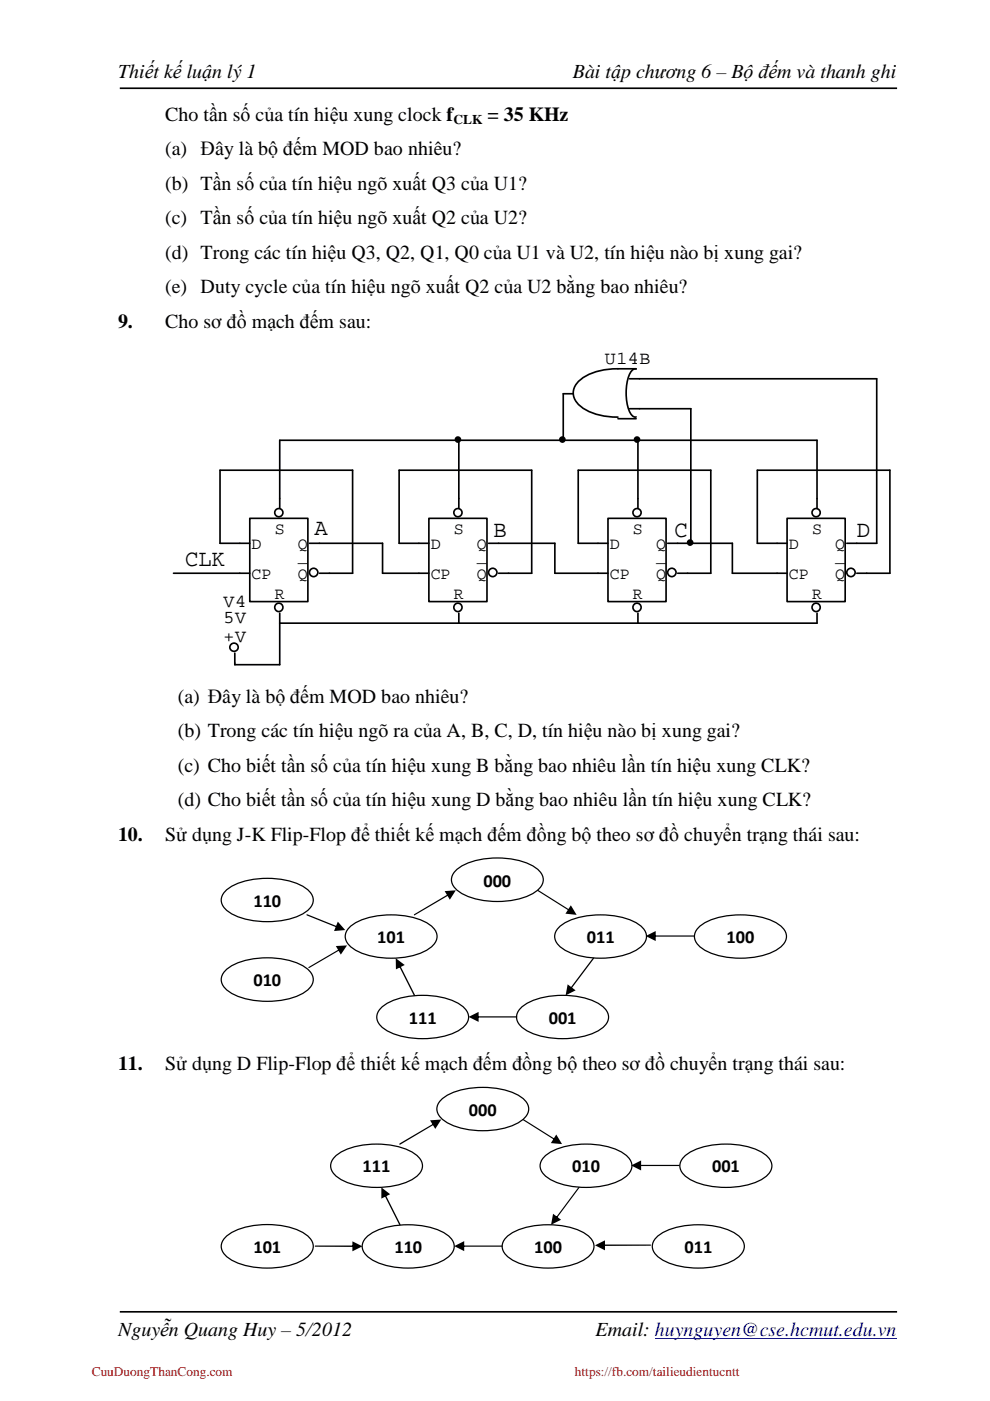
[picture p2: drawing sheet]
<svg xmlns="http://www.w3.org/2000/svg" width="210mm" height="297mm" viewBox="0 0 210 297" stroke-linecap="round" stroke-linejoin="round" font-family="sans-serif">
<path d="M138.9 283.9h51.2" fill="none" stroke="#00f" stroke-width=".21"/>
<g fill="none" stroke="#000" stroke-width=".35">
<path d="M25.4 18.7h164.8M97.3 93.3v12.4M119.4 83.5v9.8M135.3 93.3v12.4M135.6 80.3h50.3v34.9h-4.2M135.6 86.7h10.9v28.5M50.8 115.2h-4.1v-15.5h28.1v21.8h-4.9M59.3 105.7v-12.4h113.9v12.4M67.7 115.2h13.4v6.3h7.7M88.8 115.2h-4.2v-15.5h28.1v21.8h-4.9M105.7 115.2h11.9v6.3h9.2M126.8 115.2h-4.2v-15.5h28.1v21.8h-4.9"/>
<path d="M143.7 115.2h11.6v6.3h9.5M164.8 115.2h-4.2v-15.5h28.1v21.8h-4.9M36.8 121.5h14M173.2 132.1h-113.9v8.8h-9.5v-2.4M25.4 278.1h164.8"/>
<circle cx="97.1" cy="93.2" r=".53"/>
<circle cx="119.2" cy="93.2" r=".53"/>
<circle cx="135.1" cy="93.2" r=".53"/>
<circle cx="146.3" cy="115" r=".54"/>
</g>
<g fill="#000">
<circle cx="97.1" cy="93.2" r=".53"/>
<circle cx="119.2" cy="93.2" r=".53"/>
<circle cx="135.1" cy="93.2" r=".53"/>
<circle cx="146.3" cy="115" r=".54"/>
</g>
<circle cx="49.6" cy="137.2" r=".88" fill="#fff"/>
<g fill="none" stroke="#000" stroke-width=".35">
<path d="M134.9 78.2h-3.9a13.4 13.4 0 0 0-8 2.3 3.4 3.4 0 0 0 0 5.6 12.8 12.8 0 0 0 8 2.3M134.9 78.2h-.1a1.17 1.17 0 0 0-1.2 .9 10.9 10.9 0 0 0 0 8.5 1.13 1.13 0 0 0 1.3 .8M119.4 83.5h2.1M131 88.8h3.9M133.5 86.7h2.1M133.5 80.3h2.1"/>
<circle cx="49.6" cy="137.2" r=".88"/>
</g>
<path d="M166.9 109.9h12.3v17.7h-12.3z" fill-rule="evenodd" fill="#fff"/>
<path d="M166.9 109.9h12.3v17.7h-12.3zM173.2 105.7v2.1" fill="none" stroke="#000" stroke-width=".35"/>
<circle cx="173" cy="108.7" r=".87" fill="#fff"/>
<g fill="none" stroke="#000" stroke-width=".35">
<path d="M164.8 115.2h2.1M164.8 121.5h2.1M173.2 130v2.1"/>
<circle cx="173" cy="108.7" r=".87"/>
</g>
<circle cx="173" cy="128.8" r=".88" fill="#fff"/>
<g fill="none" stroke="#000" stroke-width=".35">
<path d="M181.7 121.5h2.1"/>
<circle cx="173" cy="128.8" r=".88"/>
</g>
<circle cx="180.4" cy="121.4" r=".89" fill="#fff"/>
<g fill="none" stroke="#000" stroke-width=".35">
<path d="M179.5 115.2h2.2"/>
<circle cx="180.4" cy="121.4" r=".89"/>
</g>
<path d="M128.9 109.9h12.3v17.7h-12.3z" fill-rule="evenodd" fill="#fff"/>
<path d="M128.9 109.9h12.3v17.7h-12.3zM135.3 105.7v2.1" fill="none" stroke="#000" stroke-width=".35"/>
<circle cx="135.1" cy="108.7" r=".87" fill="#fff"/>
<g fill="none" stroke="#000" stroke-width=".35">
<path d="M126.8 115.2h2.1M126.8 121.5h2.1M135.3 130v2.1"/>
<circle cx="135.1" cy="108.7" r=".87"/>
</g>
<circle cx="135.1" cy="128.8" r=".88" fill="#fff"/>
<g fill="none" stroke="#000" stroke-width=".35">
<path d="M143.7 121.5h2.1"/>
<circle cx="135.1" cy="128.8" r=".88"/>
</g>
<circle cx="142.5" cy="121.4" r=".89" fill="#fff"/>
<g fill="none" stroke="#000" stroke-width=".35">
<path d="M141.6 115.2h2.1"/>
<circle cx="142.5" cy="121.4" r=".89"/>
</g>
<path d="M90.9 109.9h12.4v17.7h-12.4z" fill-rule="evenodd" fill="#fff"/>
<path d="M90.9 109.9h12.4v17.7h-12.4zM97.3 105.7v2.1" fill="none" stroke="#000" stroke-width=".35"/>
<circle cx="97.1" cy="108.7" r=".87" fill="#fff"/>
<g fill="none" stroke="#000" stroke-width=".35">
<path d="M88.8 115.2h2.1M88.8 121.5h2.1M97.3 130v2.1"/>
<circle cx="97.1" cy="108.7" r=".87"/>
</g>
<circle cx="97.1" cy="128.8" r=".88" fill="#fff"/>
<g fill="none" stroke="#000" stroke-width=".35">
<path d="M105.7 121.5h2.1"/>
<circle cx="97.1" cy="128.8" r=".88"/>
</g>
<circle cx="104.5" cy="121.4" r=".89" fill="#fff"/>
<g fill="none" stroke="#000" stroke-width=".35">
<path d="M103.6 115.2h2.1"/>
<circle cx="104.5" cy="121.4" r=".89"/>
</g>
<path d="M53 109.9h12.3v17.7h-12.3z" fill-rule="evenodd" fill="#fff"/>
<path d="M53 109.9h12.3v17.7h-12.3zM59.3 105.7v2.1" fill="none" stroke="#000" stroke-width=".35"/>
<circle cx="59.1" cy="108.7" r=".87" fill="#fff"/>
<g fill="none" stroke="#000" stroke-width=".35">
<path d="M50.8 115.2h2.2M50.8 121.5h2.2M59.3 130v2.1"/>
<circle cx="59.1" cy="108.7" r=".87"/>
</g>
<circle cx="59.1" cy="128.8" r=".88" fill="#fff"/>
<g fill="none" stroke="#000" stroke-width=".35">
<path d="M67.7 121.5h2.2"/>
<circle cx="59.1" cy="128.8" r=".88"/>
</g>
<circle cx="66.5" cy="121.4" r=".89" fill="#fff"/>
<g fill="none" stroke="#000" stroke-width=".35">
<path d="M65.6 115.2h2.1"/>
<circle cx="66.5" cy="121.4" r=".89"/>
</g>
<path d="M93.5 233.2a13.2 13.2 0 0 1 8.9-2.7 13.2 13.2 0 0 1 8.8 2.7 2.68 2.68 0 0 1-.7 4.4 17 17 0 0 1-13.4 1.4 6.1 6.1 0 0 1-4.4-3.2 2.54 2.54 0 0 1 .8-2.6z" fill-rule="evenodd" fill="#fff"/>
<path d="M93.5 233.2a13.2 13.2 0 0 1 8.9-2.7 13.2 13.2 0 0 1 8.8 2.7 2.68 2.68 0 0 1-.7 4.4 17 17 0 0 1-13.4 1.4 6.1 6.1 0 0 1-4.4-3.2 2.54 2.54 0 0 1 .8-2.6z" fill="none" stroke="#000" stroke-width=".26"/>
<path d="M115.4 245.2a13.1 13.1 0 0 1 8.8-2.6 13.1 13.1 0 0 1 8.9 2.6 2.67 2.67 0 0 1-.7 4.5 17.2 17.2 0 0 1-13.5 1.3 6.1 6.1 0 0 1-4.3-3.1 2.56 2.56 0 0 1 .8-2.7z" fill-rule="evenodd" fill="#fff"/>
<path d="M115.4 245.2a13.1 13.1 0 0 1 8.8-2.6 13.1 13.1 0 0 1 8.9 2.6 2.67 2.67 0 0 1-.7 4.5 17.2 17.2 0 0 1-13.5 1.3 6.1 6.1 0 0 1-4.3-3.1 2.56 2.56 0 0 1 .8-2.7z" fill="none" stroke="#000" stroke-width=".26"/>
<path d="M107.4 262.3a13.2 13.2 0 0 1 8.8-2.6 13.2 13.2 0 0 1 8.8 2.6 2.68 2.68 0 0 1-.6 4.5 17 17 0 0 1-13.5 1.3 6.1 6.1 0 0 1-4.3-3.2 2.54 2.54 0 0 1 .8-2.6z" fill-rule="evenodd" fill="#fff"/>
<path d="M107.4 262.3a13.2 13.2 0 0 1 8.8-2.6 13.2 13.2 0 0 1 8.8 2.6 2.68 2.68 0 0 1-.6 4.5 17 17 0 0 1-13.5 1.3 6.1 6.1 0 0 1-4.3-3.2 2.54 2.54 0 0 1 .8-2.6z" fill="none" stroke="#000" stroke-width=".26"/>
<path d="M71 245.2a13.1 13.1 0 0 1 8.8-2.6 13.1 13.1 0 0 1 8.9 2.6 2.67 2.67 0 0 1-.7 4.5 17.2 17.2 0 0 1-13.5 1.3 6.1 6.1 0 0 1-4.3-3.1 2.56 2.56 0 0 1 .8-2.7z" fill-rule="evenodd" fill="#fff"/>
<path d="M71 245.2a13.1 13.1 0 0 1 8.8-2.6 13.1 13.1 0 0 1 8.9 2.6 2.67 2.67 0 0 1-.7 4.5 17.2 17.2 0 0 1-13.5 1.3 6.1 6.1 0 0 1-4.3-3.1 2.56 2.56 0 0 1 .8-2.7z" fill="none" stroke="#000" stroke-width=".26"/>
<path d="M77.7 262.3a13.2 13.2 0 0 1 8.8-2.6 13.3 13.3 0 0 1 8.9 2.6 2.66 2.66 0 0 1-.7 4.5 17.1 17.1 0 0 1-13.5 1.3 6.1 6.1 0 0 1-4.3-3.2 2.54 2.54 0 0 1 .8-2.6z" fill-rule="evenodd" fill="#fff"/>
<path d="M77.7 262.3a13.2 13.2 0 0 1 8.8-2.6 13.3 13.3 0 0 1 8.9 2.6 2.66 2.66 0 0 1-.7 4.5 17.1 17.1 0 0 1-13.5 1.3 6.1 6.1 0 0 1-4.3-3.2 2.54 2.54 0 0 1 .8-2.6z" fill="none" stroke="#000" stroke-width=".26"/>
<g fill="#000">
<path d="M110.8 237.3h.2l6.7 4.2 .1 .2h-.2l-6.7-4.2zM117.9 240.5l1.3 2.1-2.4-.2z"/>
<path d="M81.5 253.3h.2l3.2 6.3-.1 .2-.1-.1zM80.9 251.8l1.8 1.4-1.8 .9z"/>
<path d="M84.7 242.4l7.3-4.2h.2l-.1 .2-7.3 4.3h-.1zM91.2 237.5l2.4-.1-1.3 2z"/>
<path d="M122.6 251.7l.3 .1-4.9 6.5-.2 .1zM117.3 257.3l1.7 1.3-2.2 1.1z"/>
<path d="M98 264.1h8.5l.1 .1-.1 .1h-8.5zM96.3 264.2l2.1-1.1v2.2z"/>
</g>
<path d="M139.2 262.3a13.3 13.3 0 0 1 8.9-2.6 13.2 13.2 0 0 1 8.8 2.6 2.68 2.68 0 0 1-.7 4.5 17 17 0 0 1-13.4 1.3 6.2 6.2 0 0 1-4.4-3.2 2.53 2.53 0 0 1 .8-2.6z" fill-rule="evenodd" fill="#fff"/>
<path d="M139.2 262.3a13.3 13.3 0 0 1 8.9-2.6 13.2 13.2 0 0 1 8.8 2.6 2.68 2.68 0 0 1-.7 4.5 17 17 0 0 1-13.4 1.3 6.2 6.2 0 0 1-4.4-3.2 2.53 2.53 0 0 1 .8-2.6z" fill="none" stroke="#000" stroke-width=".26"/>
<path d="M47.8 262.3a13.2 13.2 0 0 1 8.9-2.7 13.1 13.1 0 0 1 8.8 2.7 2.68 2.68 0 0 1-.6 4.5 17 17 0 0 1-13.5 1.3 6.1 6.1 0 0 1-4.4-3.2 2.56 2.56 0 0 1 .8-2.6z" fill-rule="evenodd" fill="#fff"/>
<path d="M47.8 262.3a13.2 13.2 0 0 1 8.9-2.7 13.1 13.1 0 0 1 8.8 2.7 2.68 2.68 0 0 1-.6 4.5 17 17 0 0 1-13.5 1.3 6.1 6.1 0 0 1-4.4-3.2 2.56 2.56 0 0 1 .8-2.6z" fill="none" stroke="#000" stroke-width=".26"/>
<path d="M145.1 245.2a13.2 13.2 0 0 1 8.8-2.6 13.1 13.1 0 0 1 8.9 2.6 2.67 2.67 0 0 1-.7 4.5 17.2 17.2 0 0 1-13.5 1.3 6.1 6.1 0 0 1-4.3-3.1 2.56 2.56 0 0 1 .8-2.7z" fill-rule="evenodd" fill="#fff"/>
<path d="M145.1 245.2a13.2 13.2 0 0 1 8.8-2.6 13.1 13.1 0 0 1 8.9 2.6 2.67 2.67 0 0 1-.7 4.5 17.2 17.2 0 0 1-13.5 1.3 6.1 6.1 0 0 1-4.3-3.1 2.56 2.56 0 0 1 .8-2.7z" fill="none" stroke="#000" stroke-width=".26"/>
<g fill="#000">
<path d="M135.5 247h8.6v.1l-.1 .1h-8.4zM133.8 247.1l2.1-1.1v2.2z"/>
<path d="M66.8 264.1h8.3l.1 .2h-8.4zM74.7 263.2l2.1 1-2.1 1.1z"/>
<path d="M127.8 263.9h10.1l.1 .1-.1 .1-10 .1zM126.2 264l2.1-1v2.1z"/>
</g>
<path d="M96.6 184.6a13.1 13.1 0 0 1 8.9-2.7 13.1 13.1 0 0 1 8.8 2.7 2.68 2.68 0 0 1-.7 4.4 17 17 0 0 1-13.4 1.4 6.1 6.1 0 0 1-4.4-3.2 2.56 2.56 0 0 1 .8-2.6z" fill-rule="evenodd" fill="#fff"/>
<path d="M96.6 184.6a13.1 13.1 0 0 1 8.9-2.7 13.1 13.1 0 0 1 8.8 2.7 2.68 2.68 0 0 1-.7 4.4 17 17 0 0 1-13.4 1.4 6.1 6.1 0 0 1-4.4-3.2 2.56 2.56 0 0 1 .8-2.6z" fill="none" stroke="#000" stroke-width=".26"/>
<path d="M118.5 196.6a13.2 13.2 0 0 1 8.8-2.6 13.2 13.2 0 0 1 8.9 2.6 2.68 2.68 0 0 1-.7 4.5 17 17 0 0 1-13.5 1.3 6.1 6.1 0 0 1-4.3-3.2 2.54 2.54 0 0 1 .8-2.6z" fill-rule="evenodd" fill="#fff"/>
<path d="M118.5 196.6a13.2 13.2 0 0 1 8.8-2.6 13.2 13.2 0 0 1 8.9 2.6 2.68 2.68 0 0 1-.7 4.5 17 17 0 0 1-13.5 1.3 6.1 6.1 0 0 1-4.3-3.2 2.54 2.54 0 0 1 .8-2.6z" fill="none" stroke="#000" stroke-width=".26"/>
<path d="M110.4 213.7a13.2 13.2 0 0 1 8.9-2.7 13.1 13.1 0 0 1 8.8 2.7 2.67 2.67 0 0 1-.6 4.4 17.2 17.2 0 0 1-13.5 1.4 6.2 6.2 0 0 1-4.4-3.2 2.55 2.55 0 0 1 .8-2.6z" fill-rule="evenodd" fill="#fff"/>
<path d="M110.4 213.7a13.2 13.2 0 0 1 8.9-2.7 13.1 13.1 0 0 1 8.8 2.7 2.67 2.67 0 0 1-.6 4.4 17.2 17.2 0 0 1-13.5 1.4 6.2 6.2 0 0 1-4.4-3.2 2.55 2.55 0 0 1 .8-2.6z" fill="none" stroke="#000" stroke-width=".26"/>
<path d="M74.1 196.6a13.2 13.2 0 0 1 8.8-2.6 13.2 13.2 0 0 1 8.9 2.6 2.68 2.68 0 0 1-.7 4.5 17 17 0 0 1-13.5 1.3 6.1 6.1 0 0 1-4.3-3.2 2.54 2.54 0 0 1 .8-2.6z" fill-rule="evenodd" fill="#fff"/>
<path d="M74.1 196.6a13.2 13.2 0 0 1 8.8-2.6 13.2 13.2 0 0 1 8.9 2.6 2.68 2.68 0 0 1-.7 4.5 17 17 0 0 1-13.5 1.3 6.1 6.1 0 0 1-4.3-3.2 2.54 2.54 0 0 1 .8-2.6z" fill="none" stroke="#000" stroke-width=".26"/>
<path d="M80.8 213.7a13.1 13.1 0 0 1 8.8-2.7 13.1 13.1 0 0 1 8.9 2.7 2.67 2.67 0 0 1-.7 4.4 17.2 17.2 0 0 1-13.5 1.4 6.1 6.1 0 0 1-4.3-3.2 2.56 2.56 0 0 1 .8-2.6z" fill-rule="evenodd" fill="#fff"/>
<path d="M80.8 213.7a13.1 13.1 0 0 1 8.8-2.7 13.1 13.1 0 0 1 8.9 2.7 2.67 2.67 0 0 1-.7 4.4 17.2 17.2 0 0 1-13.5 1.4 6.1 6.1 0 0 1-4.3-3.2 2.56 2.56 0 0 1 .8-2.6z" fill="none" stroke="#000" stroke-width=".26"/>
<g fill="#000">
<path d="M87.8 193.8l7.2-4.2h.2v.2l-7.4 4.3zM94.3 188.9l2.3-.1-1.2 2z"/>
<path d="M113.9 188.7l6.9 4.2 .1 .2h-.2l-6.7-4.2zM121 191.9l1.3 2.1-2.4-.3z"/>
<path d="M84.6 204.7h.2l3.2 6.3-.1 .2-.1-.1zM83.9 203.2l1.9 1.4-1.9 .9z"/>
<path d="M101 215.5h8.5l.2 .1-.2 .1h-8.4zM99.4 215.6l2.1-1.1v2.2z"/>
<path d="M125.7 203.1h.2v.1l-4.8 6.5-.2 .1v-.3zM120.4 208.7l1.6 1.3-2.1 1z"/>
</g>
<path d="M47.8 188.9a13.2 13.2 0 0 1 8.9-2.7 13.1 13.1 0 0 1 8.8 2.7 2.67 2.67 0 0 1-.6 4.4 17.2 17.2 0 0 1-13.5 1.4 6.1 6.1 0 0 1-4.4-3.2 2.56 2.56 0 0 1 .8-2.6z" fill-rule="evenodd" fill="#fff"/>
<path d="M47.8 188.9a13.2 13.2 0 0 1 8.9-2.7 13.1 13.1 0 0 1 8.8 2.7 2.67 2.67 0 0 1-.6 4.4 17.2 17.2 0 0 1-13.5 1.4 6.1 6.1 0 0 1-4.4-3.2 2.56 2.56 0 0 1 .8-2.6z" fill="none" stroke="#000" stroke-width=".26"/>
<path d="M47.8 205.7a13.2 13.2 0 0 1 8.9-2.6 13.1 13.1 0 0 1 8.8 2.6 2.68 2.68 0 0 1-.6 4.5 17 17 0 0 1-13.5 1.4 6.1 6.1 0 0 1-4.4-3.2 2.56 2.56 0 0 1 .8-2.7z" fill-rule="evenodd" fill="#fff"/>
<path d="M47.8 205.7a13.2 13.2 0 0 1 8.9-2.6 13.1 13.1 0 0 1 8.8 2.6 2.68 2.68 0 0 1-.6 4.5 17 17 0 0 1-13.5 1.4 6.1 6.1 0 0 1-4.4-3.2 2.56 2.56 0 0 1 .8-2.7z" fill="none" stroke="#000" stroke-width=".26"/>
<path d="M148.1 196.6a13.2 13.2 0 0 1 8.9-2.6 13.2 13.2 0 0 1 8.8 2.6 2.68 2.68 0 0 1-.6 4.5 17 17 0 0 1-13.5 1.3 6.1 6.1 0 0 1-4.4-3.2 2.54 2.54 0 0 1 .8-2.6z" fill-rule="evenodd" fill="#fff"/>
<path d="M148.1 196.6a13.2 13.2 0 0 1 8.9-2.6 13.2 13.2 0 0 1 8.8 2.6 2.68 2.68 0 0 1-.6 4.5 17 17 0 0 1-13.5 1.3 6.1 6.1 0 0 1-4.4-3.2 2.54 2.54 0 0 1 .8-2.6z" fill="none" stroke="#000" stroke-width=".26"/>
<g fill="#000">
<path d="M65 193.9l6.6 2.5 .1 .2-.2 .1-6.4-2.6zM71.6 195.4l1.6 1.8-2.4 .2z"/>
<path d="M138.6 198.4l8.5-.1 .1 .2v.1h-8.6zM136.9 198.5l2.1-1.1v2.1z"/>
<path d="M65.4 205l6.6-3.8 .2 .1-6.6 3.9h-.2zM71.2 200.6l2.4-.2-1.3 2z"/>
</g>
<g font-size="5">
<text x="66.7" y="113.4">A</text>
<text x="104.6" y="113.8">B</text>
<text x="143" y="113.8">C</text>
<text x="181.7" y="113.8">D</text>
<text x="39.3" y="120.1">CLK</text>
</g>
<g font-size="4.2">
<text x="25" y="16.5">Thiết kế luận lý 1</text>
<text x="121.5" y="16.5">Bài tập chương 6 – Bộ đếm và thanh ghi</text>
<text x="35" y="25.7">Cho tần số của tín hiệu xung clock f</text>
<text x="103.3" y="25.7">= 35 KHz</text>
<text x="35" y="32.9">(a) Đây là bộ đếm MOD bao nhiêu?</text>
<text x="35" y="40.3">(b) Tần số của tín hiệu ngõ xuất Q3 của U1?</text>
<text x="35" y="47.5">(c) Tần số của tín hiệu ngõ xuất Q2 của U2?</text>
<text x="35" y="54.9">(d) Trong các tín hiệu Q3, Q2, Q1, Q0 của U1 và U2, tín hiệu nào bị xung gai?</text>
<text x="35" y="62.1">(e) Duty cycle của tín hiệu ngõ xuất Q2 của U2 bằng bao nhiêu?</text>
<text x="25" y="69.5">9.</text>
<text x="35" y="69.5">Cho sơ đồ mạch đếm sau:</text>
<text x="37.7" y="149">(a) Đây là bộ đếm MOD bao nhiêu?</text>
<text x="37.7" y="156.3">(b) Trong các tín hiệu ngõ ra của A, B, C, D, tín hiệu nào bị xung gai?</text>
<text x="37.7" y="163.6">(c) Cho biết tần số của tín hiệu xung B bằng bao nhiêu lần tín hiệu xung CLK?</text>
<text x="37.7" y="170.9">(d) Cho biết tần số của tín hiệu xung D bằng bao nhiêu lần tín hiệu xung CLK?</text>
<text x="25" y="178.2">10.</text>
<text x="35" y="178.2">Sử dụng J-K Flip-Flop để thiết kế mạch đếm đồng bộ theo sơ đồ chuyển trạng thái sau:</text>
<text x="25" y="226.8">11.</text>
<text x="35" y="226.8">Sử dụng D Flip-Flop để thiết kế mạch đếm đồng bộ theo sơ đồ chuyển trạng thái sau:</text>
<text x="25" y="283.3">Nguyễn Quang Huy – 5/2012</text>
<text x="126.3" y="283.3">Email: huynguyen@cse.hcmut.edu.vn</text>
</g>
<g font-size="3.9">
<text x="128.2" y="77.2">U14B</text>
<text x="47.4" y="128.6">V4</text>
<text x="47.4" y="136">+V</text>
<text x="47.4" y="132.1">5V</text>
<text x="102.5" y="188">000</text>
<text x="53.7" y="192.3">110</text>
<text x="80" y="200">101</text>
<text x="124.4" y="200">011</text>
<text x="154.1" y="200">100</text>
<text x="53.7" y="209.1">010</text>
<text x="86.7" y="217.1">111</text>
<text x="116.3" y="217.1">001</text>
<text x="99.4" y="236.6">000</text>
<text x="76.9" y="248.6">111</text>
<text x="121.3" y="248.6">010</text>
<text x="151" y="248.6">001</text>
<text x="53.7" y="265.7">101</text>
<text x="83.6" y="265.7">110</text>
<text x="113.2" y="265.7">100</text>
<text x="145.1" y="265.7">011</text>
</g>
<g font-size="3.5">
<text x="58.3" y="113.2">S</text>
<text x="96.2" y="113.2">S</text>
<text x="134.2" y="113.2">S</text>
<text x="172.2" y="113.2">S</text>
<text x="53.3" y="116.4">D</text>
<text x="63.2" y="119.2">_</text>
<text x="63.2" y="116.4">Q</text>
<text x="91.3" y="116.4">D</text>
<text x="101.1" y="119.2">_</text>
<text x="101.1" y="116.4">Q</text>
<text x="129.3" y="116.4">D</text>
<text x="139.1" y="119.2">_</text>
<text x="139.1" y="116.4">Q</text>
<text x="167.3" y="116.4">D</text>
<text x="177.1" y="119.2">_</text>
<text x="177.1" y="116.4">Q</text>
<text x="53.3" y="122.7">CP</text>
<text x="63.2" y="122.7">Q</text>
<text x="91.3" y="122.7">CP</text>
<text x="101.1" y="122.7">Q</text>
<text x="129.3" y="122.7">CP</text>
<text x="139.1" y="122.7">Q</text>
<text x="167.3" y="122.7">CP</text>
<text x="177.1" y="122.7">Q</text>
<text x="58.3" y="126.9">R</text>
<text x="96.2" y="126.9">R</text>
<text x="134.2" y="126.9">R</text>
<text x="172.2" y="126.9">R</text>
</g>
<text font-size="2.8" x="96.1" y="26.2">CLK</text>
<g font-size="2.8" fill="#f00">
<text x="19.5" y="291.7">CuuDuongThanCong.com</text>
<text x="121.9" y="291.7">https://fb.com/tailieudientucntt</text>
</g>
</svg>
